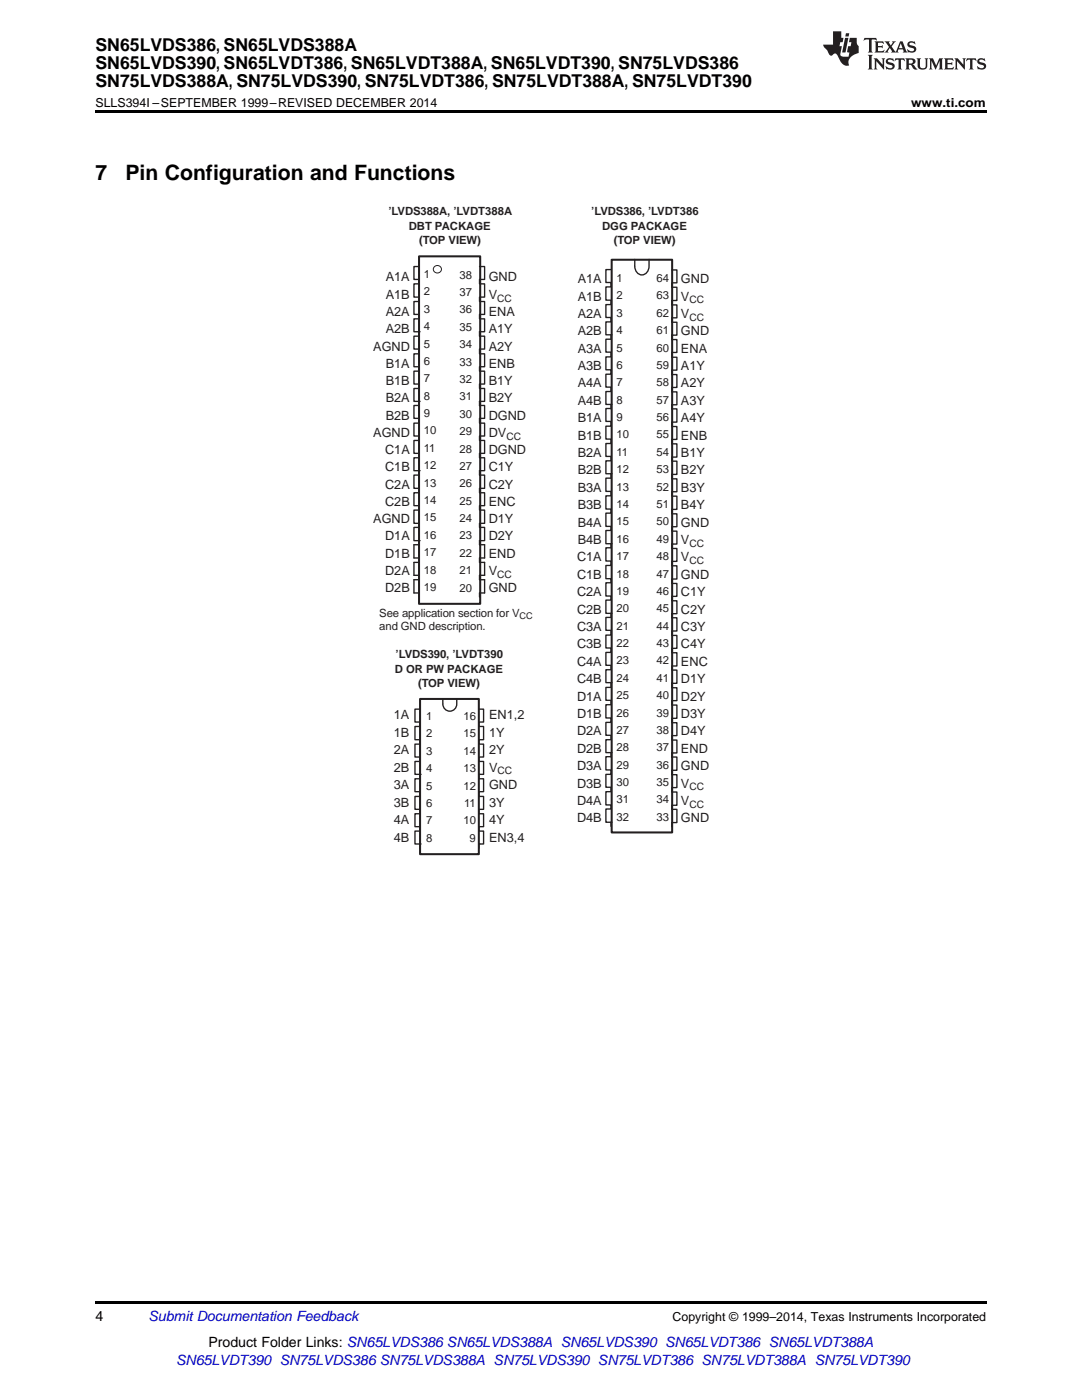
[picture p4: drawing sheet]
<svg xmlns="http://www.w3.org/2000/svg" width="216mm" height="279mm" viewBox="0 0 216 279" stroke-linecap="round" stroke-linejoin="round" font-family="sans-serif">
<path d="M19 259.7h177.8v.5h-177.8z" fill="#000"/>
<g fill="none" stroke="#231f20" stroke-width=".27">
<path d="M83.6 53.2h-1v2.6h1v.8h-1v2.7h1v.9h-1v2.6h1v.8h-1v2.6h1v.9h-1v2.6h1v.9h-1v2.6h1v.9h-1v2.5h1v.9h-1v2.6h1v.9M95.7 53.2h1v2.6h-1v.8h1v2.7h-1v.9h1v2.6h-1v.8h1v2.6h-1v.9h1v2.6h-1v.9h1v2.6h-1v.9h1v2.5h-1v.9h1v2.6h-1v.9M121.9 53.8h-1v2.6h1v.9h-1v2.6h1v.9h-1v2.6h1v.8h-1v2.6h1v.9h-1v2.6h1v.9h-1v2.6h1v.9h-1v2.6h1v.8h-1v2.6h1v.9M126.7 51.8v1.3a1.45 1.45 0 0 0 1.4 1.7 1.45 1.45 0 0 0 1.4-1.7v-1.3M134.1 53.9h1v2.5h-1v.9h1v2.7h-1v.9h1v2.5h-1v.9h1v2.6h-1v.9h1v2.5h-1v1h1v2.6h-1v.8h1v2.6h-1v.9h1v2.6h-1v.9M83.6 66.2h.1M95.7 66.2h.1M121.9 66.8h.1M134.1 66.9h.1M83.6 80.1h.1M83.6 93.9h.1M83.6 80.9h-1v2.6h1v.9h-1v2.6h1v.9h-1v2.6h1v.9h-1v2.5h1v.9h-1v2.7h1v.8h-1v2.6h1v.9h-1v2.6h1v.9h-1v2.6h1v.8h-1v2.7h1v.8h-1v2.6h1v.9h-1v2.6h1v.9"/>
<path d="M95.7 80.1h.1M95.7 93.9h.1M95.7 80.9h1v2.6h-1v.9h1v2.6h-1v.9h1v2.6h-1v.9h1v2.5h-1v.9h1v2.7h-1v.8h1v2.6h-1v.9h1v2.6h-1v.9h1v2.6h-1v.8h1v2.7h-1v.8h1v2.6h-1v.9h1v2.6h-1v.9M121.9 80.7h.1M121.9 94.5h.1M121.9 81.5h-1v2.6h1v1h-1v2.5h1v.9h-1v2.6h1v.9h-1v2.5h1v.9h-1v2.7h1v.9h-1v2.6h1v.8h-1v2.7h1v.8h-1v2.6h1v.8h-1v2.7h1v.8h-1v2.7h1v.8h-1v2.6h1v.9h-1v2.6h1v.8h-1v2.6h1v.9h-1v2.6h1v.9h-1v2.6h1v.9h-1v2.5h1v.9M134.1 80.8h.1M134.1 94.7h.1M134.1 81.6h1v2.6h-1v.9h1v2.6h-1v.9h1v2.6h-1v.8h1v2.7h-1M134.1 95.6h1v2.5h-1v.9h1v2.7h-1v.8h1v2.6h-1v.9h1v2.6h-1v.8M134.1 94.6v.9M83.6 107.9h.1"/>
<path d="M95.7 107.9h.1M121.9 108.5h.1M134.1 108.6h.1M134.1 109.5h1v2.5h-1v.9h1v2.7h-1v.8h1v2.6h-1v.9h1v2.6h-1v.8h1v2.6h-1v.9h1v2.6h-1v.9h1v2.6h-1v.8h1v2.7h-1M88.4 139.4v1.1a1.38 1.38 0 0 0 1.4 1.4 1.38 1.38 0 0 0 1.3-1.4v-1.1M121.9 122.4h.1M121.9 136.2h.1M121.9 137.2h-1v2.6h1v.8h-1v2.7h1v.9h-1v2.5h1v.9h-1v2.6h1v.9M134.1 122.5h.1M134.1 136.4h.1M134.1 137.3h1v2.5h-1v.9h1v2.7h-1v.8h1v2.6h-1v.9h1v2.6h-1v.9M134.1 136.3v.9"/>
<path d="M83.8 154.5h.1M83.8 141.5h-1v2.6h1v.9h-1v2.6h1v.9h-1v2.6h1v.9h-1v2.5h1v.9h-1v2.6h1v.9h-1v2.6h1v.9h-1v2.6h1v.9h-1v2.5h1v.9M95.5 154.5h.1M95.5 141.5h1v2.6h-1v.9h1v2.6h-1v.9h1v2.6h-1v.9h1v2.5h-1v.9h1v2.6h-1v.9h1v2.6h-1v.9h1v2.6h-1v.9h1v2.5h-1v.9M121.9 150.2h.1M121.9 151h-1v2.7h1v.8h-1v2.6h1v.9h-1v2.6h1v.9h-1v2.6h1v.8M134.1 150.3h.1M134.1 151.1h1v2.6h-1v.9h1v2.6h-1v.9h1v2.6h-1v.8h1v2.7h-1v.8M83.8 168.4h.1M95.5 168.4h.1M121.9 164.1h.1M134.1 164.2h.1"/>
</g>
<path d="M83.6 51.2h12.2v69.3h-12.2zM122.1 51.8h12v114.3h-12zM83.8 139.5h11.7v31h-11.7z" fill="none" stroke="#231f20" stroke-width=".41"/>
<path d="M87.3 53.8h.1" fill="none" stroke="#231f20" stroke-width=".2"/>
<circle cx="87.2" cy="53.8" r=".78" fill="#fff"/>
<circle cx="87.2" cy="53.8" r=".78" fill="none" stroke="#231f20" stroke-width=".2"/>
<path d="M19 22h177.8v.5h-177.8z" fill="#000"/>
<g fill="#231f20">
<path d="M172.5 7.6l-.1 .5 .4-.2h.6v.1v2.1l-.2 .4h.9l-.2-.4v-2.1l.1-.1h.5l.5 .2-.2-.5zM174.5 8.3l.2 .3v1.5l-.2 .4h1.8l.2-.6a1.04 1.04 0 0 1-1.3 .2v-.7h.6l.3 .2v-.6l-.3 .2h-.6v-.6l.8-.1 .4 .3-.2-.5zM176.5 8.3l.9 1.1-.9 1.1h.8l-.2-.2 .4-.7 .5 .7-.2 .2h1.5l-.2-.2 .2-.4h.9l.1 .4-.2 .2h1l-.3-.3-.7-1.9h-.5l-.9 2-.8-1 .9-1h-.8l.1 .3-.4 .5-.3-.6 .1-.2zM179.7 8.6l.4 1h-.7zM181.3 8.4a.63 .63 0 0 0-.2 .7 .63 .63 0 0 0 .6 .4l.6 .2 .1 .2a.75 .75 0 0 1-.7 .4 .75 .75 0 0 1-.6-.5l.1 .7 .1-.1a1.11 1.11 0 0 0 1.5-.6 1.13 1.13 0 0 0-1.2-.8l-.1-.4a1.04 1.04 0 0 1 1.2 .2l-.2-.5-.2 .1-.4-.2zM173.2 10.9l.2 .4v2.2l-.2 .4h1l-.3-.4v-2.2l.3-.4zM174.3 11.6l.3 .4v1.5l-.3 .4h.8l-.2-.4v-1.3l1.5 1.7v-1.9l.2-.4h-.7l.2 .4v.9l-1.1-1.3zM177 11.8a.62 .62 0 0 0-.2 .7 .62 .62 0 0 0 .6 .4l.6 .1 .1 .3a.76 .76 0 0 1-.7 .3 .76 .76 0 0 1-.7-.4l.2 .7 .1-.1a1.11 1.11 0 0 0 1.5-.6 1.13 1.13 0 0 0-1.2-.8l-.1-.4a1.04 1.04 0 0 1 1.2 .2l-.2-.6-.2 .1-.5-.1zM178.7 11.6l-.2 .6a.61 .61 0 0 1 .8-.3v1.6l-.2 .4h.9l-.2-.4v-1.6a.63 .63 0 0 1 .7 .3l-.1-.6zM180.6 11.6l.3 .4v1.5l-.3 .4h1l-.2-.2-.1-.8 .6 .2a.76 .76 0 0 0 1.2 .7l-1-1a.58 .58 0 0 0 .6-.5 .58 .58 0 0 0-.5-.6zM181.4 11.9h.1a.45 .45 0 0 1 .5 .1 .45 .45 0 0 1 .1 .5l-.8 .2zM182.9 11.6l.2 .2a2.17 2.17 0 0 0 .3 1.9 .99 .99 0 0 0 1.6-.6v-1.1l.2-.4h-.7l.2 .2a1.92 1.92 0 0 1-.2 1.8 .6 .6 0 0 1-.9-.5v-1.1l.2-.4zM185.4 11.6l.2 .4v1.5l-.2 .4h.7l-.2-.4v-1.4l.8 1.8 .8-1.8v1.4l-.2 .4h.9l-.2-.4v-1.5l.2-.4h-.8l-.6 1.5-.6-1.5zM188.4 11.6l.2 .4v1.5l-.2 .4h1.8l.1-.6a1.04 1.04 0 0 1-1.2 .1v-.6h.5l.4 .2v-.6l-.4 .2h-.5v-.7h.8l.3 .3-.1-.6zM190.5 11.6l.2 .4v1.5l-.2 .4h.7l-.2-.4v-1.3l1.5 1.7v-1.9l.2-.4h-.7l.2 .4v.9l-1.1-1.3zM192.9 11.6l-.1 .6a.61 .61 0 0 1 .7-.3l.1 1.6-.3 .4h1l-.3-.4 .1-1.6a.63 .63 0 0 1 .7 .3l-.1-.6zM195.2 11.8a.62 .62 0 0 0-.2 .7 .62 .62 0 0 0 .6 .4l.6 .1 .1 .3a.76 .76 0 0 1-.7 .3 .76 .76 0 0 1-.6-.4l.1 .7 .1-.1a1.11 1.11 0 0 0 1.6-.6 1.13 1.13 0 0 0-1.3-.8l-.1-.4a1.04 1.04 0 0 1 1.2 .2l-.1-.6-.2 .1-.5-.1z"/>
<path d="M166.2 6.3v2.6h-1.9v.4l.8 .9a.91 .91 0 0 0 1 .8 .56 .56 0 0 1 .5-.3 .56 .56 0 0 1 .5 .3l.4 .8a1.53 1.53 0 0 0 1.9 1.2 1.54 1.54 0 0 1 1-2.1l.9-.3v-1.4a1.52 1.52 0 0 1-.4-1.6h-1.3l-.2 .8h.5l-.2 .8h-.5l-.1 1v.2l.4 .1-.2 .8a1.93 1.93 0 0 1-1.6-.3l.3-1.8h-.5l.2-.8h.4l.2-.8h-.4v-1.3zM168.6 7.6l-.6 2.9h.7l.6-2.9zM168.8 6.6l-.1 .7h.6l.2-.7z"/>
</g>
<g font-size="4.2">
<text x="19" y="35.9">7</text>
<text x="25" y="35.9">Pin Configuration and Functions</text>
</g>
<g font-size="3.5">
<text x="19" y="10.2">SN65LVDS386, SN65LVDS388A</text>
<text x="19" y="13.8">SN65LVDS390, SN65LVDT386, SN65LVDT388A, SN65LVDT390, SN75LVDS386</text>
<text x="19" y="17.3">SN75LVDS388A, SN75LVDS390, SN75LVDT386, SN75LVDT388A, SN75LVDT390</text>
</g>
<g font-size="2.8">
<text x="19" y="263.6">4</text>
<text x="41.6" y="268.9">Product Folder Links: SN65LVDS386 SN65LVDS388A SN65LVDS390 SN65LVDT386 SN65LVDT388A</text>
</g>
<g font-size="2.8" fill="#0000c8">
<text x="29.6" y="263.6">Submit Documentation Feedback</text>
<text x="35.1" y="272.4">SN65LVDT390 SN75LVDS386 SN75LVDS388A SN75LVDS390 SN75LVDT386 SN75LVDT388A SN75LVDT390</text>
</g>
<g font-size="2.5">
<text x="19" y="21.4">SLLS394I –SEPTEMBER 1999–REVISED DECEMBER 2014</text>
<text x="181.8" y="21.4">www.ti.com</text>
<text x="134.2" y="263.6">Copyright © 1999–2014, Texas Instruments Incorporated</text>
</g>
<g font-size="2.5" fill="#231f20">
<text x="77" y="56.2">A1A</text>
<text x="77" y="59.6">A1B</text>
<text x="97.5" y="56.2">GND</text>
<text x="97.5" y="59.6">V</text>
<text x="115.3" y="56.5">A1A</text>
<text x="115.3" y="60">A1B</text>
<text x="135.9" y="56.5">GND</text>
<text x="135.9" y="60">V</text>
<text x="77" y="63.1">A2A</text>
<text x="97.5" y="63.1">ENA</text>
<text x="115.3" y="63.5">A2A</text>
<text x="135.9" y="63.5">V</text>
<text x="74.5" y="70">AGND</text>
<text x="77" y="66.5">A2B</text>
<text x="97.5" y="66.5">A1Y</text>
<text x="97.5" y="70">A2Y</text>
<text x="115.3" y="67">A2B</text>
<text x="115.3" y="70.4">A3A</text>
<text x="135.9" y="67">GND</text>
<text x="135.9" y="70.4">ENA</text>
<text x="77" y="73.4">B1A</text>
<text x="77" y="76.9">B1B</text>
<text x="97.5" y="73.4">ENB</text>
<text x="97.5" y="76.9">B1Y</text>
<text x="115.3" y="73.9">A3B</text>
<text x="115.3" y="77.3">A4A</text>
<text x="135.9" y="73.9">A1Y</text>
<text x="135.9" y="77.3">A2Y</text>
<text x="77" y="80.3">B2A</text>
<text x="77" y="83.8">B2B</text>
<text x="97.5" y="80.3">B2Y</text>
<text x="97.5" y="83.8">DGND</text>
<text x="115.3" y="80.9">A4B</text>
<text x="135.9" y="80.9">A3Y</text>
<text x="74.5" y="87.2">AGND</text>
<text x="97.5" y="87.2">DV</text>
<text x="115.3" y="84.3">B1A</text>
<text x="115.3" y="87.8">B1B</text>
<text x="135.9" y="84.3">A4Y</text>
<text x="135.9" y="87.8">ENB</text>
<text x="76.8" y="90.6">C1A</text>
<text x="76.8" y="94.1">C1B</text>
<text x="97.5" y="90.6">DGND</text>
<text x="97.5" y="94.1">C1Y</text>
<text x="115.3" y="91.2">B2A</text>
<text x="115.3" y="94.7">B2B</text>
<text x="135.9" y="91.2">B1Y</text>
<text x="135.9" y="94.7">B2Y</text>
<text x="76.8" y="97.5">C2A</text>
<text x="76.8" y="101">C2B</text>
<text x="97.5" y="97.5">C2Y</text>
<text x="97.5" y="101">ENC</text>
<text x="115.3" y="98.1">B3A</text>
<text x="115.3" y="101.7">B3B</text>
<text x="135.9" y="98.1">B3Y</text>
<text x="135.9" y="101.7">B4Y</text>
<text x="74.5" y="104.4">AGND</text>
<text x="76.8" y="107.8">D1A</text>
<text x="97.5" y="104.4">D1Y</text>
<text x="97.5" y="107.8">D2Y</text>
<text x="115.3" y="105.1">B4A</text>
<text x="135.9" y="105.1">GND</text>
<text x="76.8" y="111.3">D1B</text>
<text x="97.5" y="111.3">END</text>
<text x="115.1" y="112">C1A</text>
<text x="115.3" y="108.6">B4B</text>
<text x="135.9" y="108.6">V</text>
<text x="135.9" y="112">V</text>
<text x="76.8" y="114.7">D2A</text>
<text x="76.8" y="118.2">D2B</text>
<text x="97.5" y="114.7">V</text>
<text x="97.5" y="118.2">GND</text>
<text x="115.1" y="115.5">C1B</text>
<text x="115.1" y="119">C2A</text>
<text x="135.9" y="115.5">GND</text>
<text x="135.9" y="119">C1Y</text>
<text x="115.1" y="122.5">C2B</text>
<text x="115.1" y="125.9">C3A</text>
<text x="135.9" y="122.5">C2Y</text>
<text x="135.9" y="125.9">C3Y</text>
<text x="115.1" y="129.4">C3B</text>
<text x="135.9" y="129.4">C4Y</text>
<text x="115.1" y="132.8">C4A</text>
<text x="115.1" y="136.3">C4B</text>
<text x="135.9" y="132.8">ENC</text>
<text x="135.9" y="136.3">D1Y</text>
<text x="78.6" y="143.5">1A</text>
<text x="97.6" y="143.5">EN1,2</text>
<text x="115.1" y="139.8">D1A</text>
<text x="115.1" y="143.3">D1B</text>
<text x="135.9" y="139.8">D2Y</text>
<text x="135.9" y="143.3">D3Y</text>
<text x="78.6" y="147">1B</text>
<text x="97.6" y="147">1Y</text>
<text x="115.1" y="146.7">D2A</text>
<text x="135.9" y="146.7">D4Y</text>
<text x="78.6" y="150.5">2A</text>
<text x="78.6" y="154">2B</text>
<text x="97.6" y="150.5">2Y</text>
<text x="97.6" y="154">V</text>
<text x="115.1" y="150.2">D2B</text>
<text x="115.1" y="153.7">D3A</text>
<text x="135.9" y="150.2">END</text>
<text x="135.9" y="153.7">GND</text>
<text x="78.6" y="157.5">3A</text>
<text x="78.6" y="161">3B</text>
<text x="97.6" y="157.5">GND</text>
<text x="97.6" y="161">3Y</text>
<text x="115.1" y="157.2">D3B</text>
<text x="115.1" y="160.6">D4A</text>
<text x="135.9" y="157.2">V</text>
<text x="135.9" y="160.6">V</text>
<text x="78.6" y="164.5">4A</text>
<text x="78.6" y="168">4B</text>
<text x="97.6" y="164.5">4Y</text>
<text x="97.6" y="168">EN3,4</text>
<text x="115.1" y="164.1">D4B</text>
<text x="135.9" y="164.1">GND</text>
</g>
<g font-size="2.3" fill="#231f20">
<text x="77.5" y="42.9">’LVDS388A, ’LVDT388A</text>
<text x="81.6" y="45.8">DBT PACKAGE</text>
<text x="118" y="42.9">’LVDS386, ’LVDT386</text>
<text x="120.2" y="45.8">DGG PACKAGE</text>
<text x="83.6" y="48.7">(TOP VIEW)</text>
<text x="122.5" y="48.7">(TOP VIEW)</text>
<text x="84.6" y="55.5">1</text>
<text x="84.6" y="59">2</text>
<text x="91.7" y="55.6">38</text>
<text x="91.7" y="59.1">37</text>
<text x="123" y="56.3">1</text>
<text x="123" y="59.8">2</text>
<text x="131" y="56.3">64</text>
<text x="131" y="59.8">63</text>
<text x="84.6" y="62.4">3</text>
<text x="84.6" y="65.9">4</text>
<text x="91.7" y="62.5">36</text>
<text x="123" y="63.2">3</text>
<text x="131" y="63.2">62</text>
<text x="84.6" y="69.4">5</text>
<text x="91.7" y="66.1">35</text>
<text x="91.7" y="69.5">34</text>
<text x="123" y="66.8">4</text>
<text x="123" y="70.2">5</text>
<text x="131" y="66.8">61</text>
<text x="131" y="70.2">60</text>
<text x="84.6" y="72.9">6</text>
<text x="84.6" y="76.3">7</text>
<text x="91.7" y="73">33</text>
<text x="91.7" y="76.4">32</text>
<text x="123" y="73.7">6</text>
<text x="123" y="77.1">7</text>
<text x="131" y="73.7">59</text>
<text x="131" y="77.1">58</text>
<text x="84.6" y="79.8">8</text>
<text x="84.6" y="83.2">9</text>
<text x="91.7" y="79.9">31</text>
<text x="91.7" y="83.4">30</text>
<text x="123" y="80.6">8</text>
<text x="131" y="80.6">57</text>
<text x="84.6" y="86.7">10</text>
<text x="91.7" y="86.8">29</text>
<text x="123" y="84">9</text>
<text x="123" y="87.5">10</text>
<text x="131" y="84">56</text>
<text x="131" y="87.5">55</text>
<text x="84.6" y="90.2">11</text>
<text x="84.6" y="93.7">12</text>
<text x="91.7" y="90.3">28</text>
<text x="91.7" y="93.8">27</text>
<text x="123" y="91">11</text>
<text x="123" y="94.5">12</text>
<text x="131" y="91">54</text>
<text x="131" y="94.5">53</text>
<text x="84.6" y="97.1">13</text>
<text x="84.6" y="100.6">14</text>
<text x="91.7" y="97.3">26</text>
<text x="91.7" y="100.7">25</text>
<text x="123" y="97.9">13</text>
<text x="123" y="101.4">14</text>
<text x="131" y="97.9">52</text>
<text x="131" y="101.4">51</text>
<text x="84.6" y="104">15</text>
<text x="84.6" y="107.5">16</text>
<text x="91.7" y="104.2">24</text>
<text x="91.7" y="107.6">23</text>
<text x="123" y="104.8">15</text>
<text x="131" y="104.8">50</text>
<text x="84.6" y="111">17</text>
<text x="91.7" y="111.1">22</text>
<text x="123" y="108.3">16</text>
<text x="123" y="111.8">17</text>
<text x="131" y="108.3">49</text>
<text x="131" y="111.8">48</text>
<text x="84.6" y="114.5">18</text>
<text x="84.6" y="117.9">19</text>
<text x="91.7" y="114.6">21</text>
<text x="91.7" y="118.1">20</text>
<text x="123" y="115.3">18</text>
<text x="123" y="118.7">19</text>
<text x="131" y="115.3">47</text>
<text x="131" y="118.7">46</text>
<text x="75.7" y="123.1">See application section for V</text>
<text x="75.7" y="125.7">and GND description.</text>
<text x="123" y="122.2">20</text>
<text x="123" y="125.7">21</text>
<text x="131" y="122.2">45</text>
<text x="131" y="125.7">44</text>
<text x="78.9" y="131.4">’LVDS390, ’LVDT390</text>
<text x="123" y="129.1">22</text>
<text x="131" y="129.1">43</text>
<text x="78.8" y="134.3">D OR PW PACKAGE</text>
<text x="83.4" y="137.2">(TOP VIEW)</text>
<text x="123" y="132.6">23</text>
<text x="123" y="136">24</text>
<text x="131" y="132.6">42</text>
<text x="131" y="136">41</text>
<text x="85" y="143.7">1</text>
<text x="92.5" y="143.7">16</text>
<text x="123" y="139.6">25</text>
<text x="123" y="143">26</text>
<text x="131" y="139.6">40</text>
<text x="131" y="143">39</text>
<text x="85" y="147.2">2</text>
<text x="92.5" y="147.2">15</text>
<text x="123" y="146.5">27</text>
<text x="123" y="149.9">28</text>
<text x="131" y="146.5">38</text>
<text x="131" y="149.9">37</text>
<text x="85" y="150.6">3</text>
<text x="85" y="154.1">4</text>
<text x="92.5" y="150.6">14</text>
<text x="92.5" y="154.1">13</text>
<text x="123" y="153.4">29</text>
<text x="131" y="153.4">36</text>
<text x="85" y="157.6">5</text>
<text x="85" y="161">6</text>
<text x="92.5" y="157.6">12</text>
<text x="92.6" y="161">11</text>
<text x="123" y="156.8">30</text>
<text x="123" y="160.3">31</text>
<text x="131" y="156.8">35</text>
<text x="131" y="160.3">34</text>
<text x="85" y="164.5">7</text>
<text x="85" y="168">8</text>
<text x="92.5" y="164.5">10</text>
<text x="93.7" y="168">9</text>
<text x="123" y="163.8">32</text>
<text x="131" y="163.8">33</text>
</g>
<g font-size="2" fill="#231f20">
<text x="99.2" y="60.2">CC</text>
<text x="137.6" y="60.5">CC</text>
<text x="137.6" y="64">CC</text>
<text x="101" y="87.8">CC</text>
<text x="137.6" y="109.1">CC</text>
<text x="137.6" y="112.6">CC</text>
<text x="99.2" y="115.3">CC</text>
<text x="99.3" y="154.5">CC</text>
<text x="137.6" y="157.7">CC</text>
<text x="137.6" y="161.2">CC</text>
</g>
<text font-size="1.8" fill="#231f20" x="103.7" y="123.6">CC</text>
</svg>
